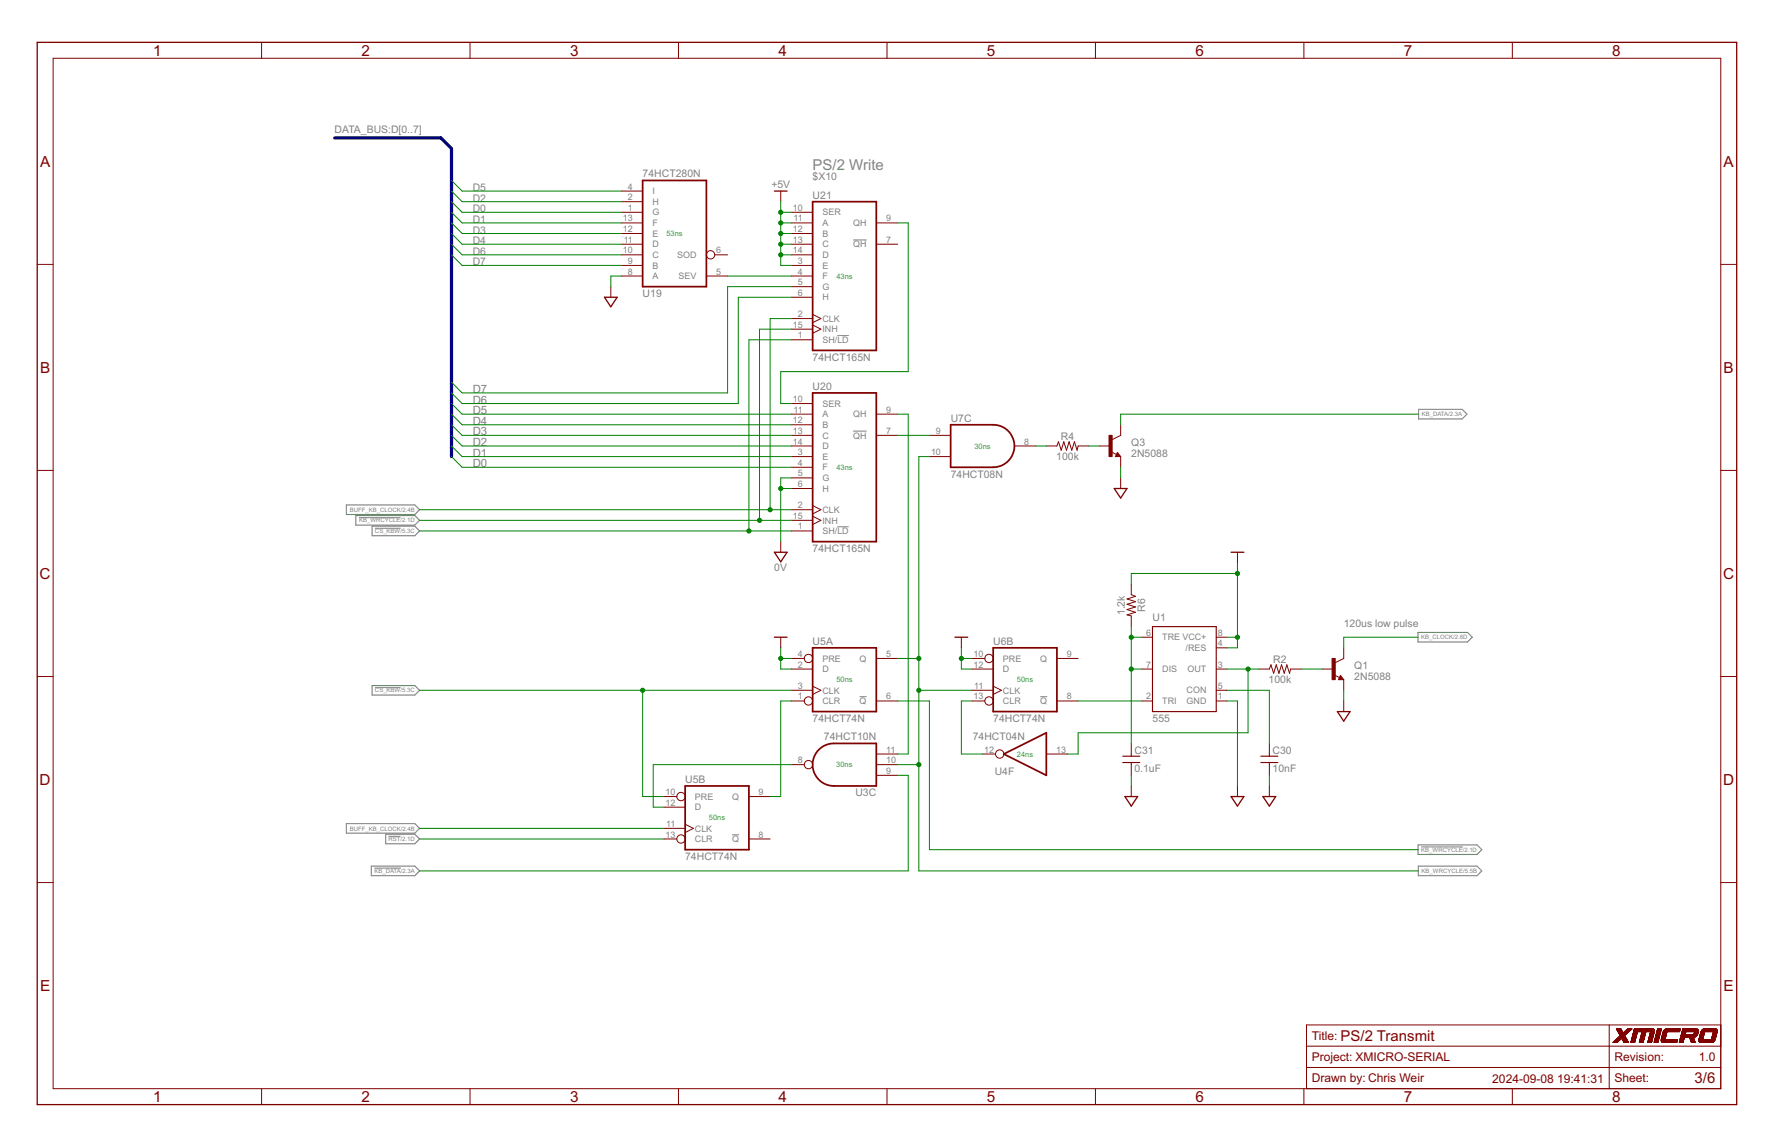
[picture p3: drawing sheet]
<svg xmlns="http://www.w3.org/2000/svg" width="432mm" height="279mm" viewBox="0 0 432 279" stroke-linecap="round" stroke-linejoin="round" font-family="sans-serif">
<g fill="none" stroke="#808080" stroke-width=".24">
<path d="M207.7 58.4h3.2M203.8 81.7h2.8M207.7 104.9h3.2M87.4 126h10.1M91.3 128.6h6.2M203.8 128.2h2.8M91.3 167.3h6.2M209.2 169.6h1.7M253.2 169.6h1.7M91.1 211.3h6.5M94.6 203.5h2.9M178.2 203.2h1.7"/>
<path d="M345.9 206.1h10.1"/>
</g>
<path d="M345.3 99.6h10.6l1.2 1.2-1.2 1.2h-10.6zM84.3 122.9h16.7l1.1 1.2-1.1 1.1h-16.7zM86.6 125.5h14.4l1.1 1.1-1.1 1.2h-14.4zM90.6 128.1h10.4l1.1 1.1-1.1 1.2h-10.4zM345.1 153.9h12.1l1.2 1.2-1.2 1.2h-12.1zM90.6 166.9h10.4l1.1 1.1-1.1 1.2h-10.4zM84.3 200.4h16.7l1.1 1.2-1.1 1.2h-16.7zM90.4 210.8h10.6l1.1 1.2-1.1 1.1h-10.6zM93.9 203h7.1l1.1 1.2-1.1 1.2h-7.1zM345.2 205.6h14.3l1.2 1.2-1.2 1.2h-14.3zM345.2 210.8h14.3l1.2 1.2-1.2 1.1h-14.3z" fill="none" stroke="#808080" stroke-width=".28"/>
<path d="M156.4 43.9h15.5v25.9h-15.5zM197.8 49.1h15.5v36.2h-15.5zM197.8 95.6h15.5v36.2h-15.5zM231.4 103.4h10.3a5.2 5.2 0 0 1 5.2 5.2 5.2 5.2 0 0 1-5.2 5.1h-10.3zM197.8 157.7h15.5v15.5h-15.5zM241.7 157.7h15.6v15.5h-15.6zM166.8 191.3h15.5v15.5h-15.5zM199.1 182.7l1.5-1.2 1.7-.5 11-.1v10.4h-10.3a5.2 5.2 0 0 1-4.7-3.1 5.2 5.2 0 0 1 .8-5.5zM244.3 183.5l10.4-5.1v10.3z" fill="none" stroke="#800000" stroke-width=".42"/>
<g fill="none" stroke="#800000" stroke-width=".24">
<path d="M12.9 14.2h405.9v250.8h-405.9zM63.7 10.3v3.9M114.4 10.3v3.9M165.1 10.3v3.9M215.9 10.3v3.9M266.6 10.3v3.9M317.4 10.3v3.9M368.1 10.3v3.9M151.3 51.7h5.1M151.3 49.1h5.1M151.3 46.5h5.1M151.3 59.4h5.1"/>
<path d="M151.3 56.8h5.1M151.3 54.3h5.1M190 46.5v2.6M192.6 51.7h5.2M192.6 59.4h5.2M192.6 56.8h5.2M192.6 54.3h5.2M213.3 59.4h5.2M213.3 54.3h5.2M9.1 64.3h3.8M148.7 69.8v2.5M151.3 67.2h5.1"/>
<path d="M151.3 62h5.1M151.3 64.6h5.1M171.9 67.2h5.2M173.9 62h3.2M192.6 67.2h5.2M192.6 62h5.2M192.6 64.6h5.2M192.6 77.5h5.2M192.6 69.8h5.2M192.6 72.3h5.2M197.8 76.5l2 1-2 1M197.8 79.1l2 1-2 1"/>
<path d="M418.8 64.3h3.9M192.6 82.7h5.2M192.6 80.1h5.2M192.6 98.2h5.2M9.1 114.5h3.8M192.6 111.1h5.2M192.6 108.5h5.2M192.6 113.7h5.2M192.6 116.3h5.2M192.6 118.9h5.2M192.6 106h5.2M192.6 100.8h5.2"/>
<path d="M192.6 103.4h5.2M213.3 106h5.2M213.3 100.8h5.2M226.2 111.1h5.2M226.2 106h5.2M246.9 108.5h5.2M254.7 108.5h2.6l.3-1 .7 2.1 .6-2.1 .7 2.1 .6-2.1 .7 2.1 .6-2.1 .7 2.1 .2-1.1h2.6M267.6 108.5h2.6M270.5 110l1.3 .6M272 110.1l.8 1h-1.3zM272.8 103.4v2.6l-2.1 1M272.8 111.1v2.6"/>
<path d="M272.8 116.3v2.6M418.8 114.5h3.9M190 131.8v2.6M192.6 129.2h5.2M192.6 124.1h5.2M192.6 126.6h5.2M197.8 123l2 1.1-2 1M197.8 125.6l2 1-2 1.1M301.2 134.4v2.6M190 155.1v2.6M234 155.1v2.6M275.4 142.2v2.5l1 .4-2.1 .7 2.1 .6-2.1 .7 2.1 .6-2.1 .7 2.1 .6-2.1 .6 1.1 .3v2.6"/>
<path d="M277.9 155.1h2.6M296 155.1h2.6M296 157.7h2.6M327.1 157.7v2.6l-2.1 1M9.1 164.7h3.8M192.6 162.8h5.2M192.6 170.6h3.2M192.6 168h5.2M192.6 160.3h3.2M197.8 167l2 1-2 1M213.3 170.6h5.2M213.3 160.3h5.2"/>
<path d="M236.6 162.8h5.1M236.6 170.6h3.1M236.6 168h5.1M236.6 160.3h3.1M241.7 167l2.1 1-2.1 1M257.3 170.6h5.1M257.3 160.3h5.1M277.9 162.8h2.6M277.9 170.6h2.6M296 162.8h2.6M296 170.6h2.6M296 168h2.6"/>
<path d="M306.4 162.8h2.6l.4-1 .6 2.1 .6-2.1 .7 2.1 .6-2.1 .7 2.1 .6-2.1 .7 2.1 .2-1.1h2.6M321.9 162.8h2.6M324.8 164.3l1.3 .6M326.3 164.4l.8 1h-1.3zM327.1 165.4v2.6M327.1 170.6v2.6M418.8 164.7h3.9M161.6 196.4h5.2M161.6 193.9h3.2M182.3 193.9h5.2M192.6 186.1h3.2M213.3 183.5h5.2"/>
<path d="M213.3 188.7h5.2M213.3 186.1h5.2M239.2 183.5h3.1M254.7 183.5h5.1M275.4 180.9v3.1M275.4 185.6v3.1M275.4 191.3v2.6M301.2 191.3v2.6M309 180.9v3.1M309 185.6v3.1M309 191.3v2.6M9.1 214.8h3.8"/>
<path d="M161.6 204.2h3.2M161.6 201.6h5.2M166.8 200.6l2 1-2 1M182.3 204.2h5.2M418.8 214.8h3.9M318 254.6h100.8M318 259.8h100.8M391.7 249.4v15.6M393.5 250.4l1 .1M393.5 250.5h1.1M393.6 250.6h1M393.6 250.6l1.1 .1"/>
<path d="M393.6 250.7h1.1M393.6 250.7l1.1 .1M393.7 252.7h2.1M393.7 250.8h1.1M393.7 253.6h-1M393.7 250.9h1.1M393.7 250.9l1.1 .1M393.8 253.6h-1.1M393.8 251h1.1M393.8 252.6h1.9M393.8 251.1h1.1M393.8 253.5h-1"/>
<path d="M393.9 252.6h1.8M393.9 251.1h1M393.9 251.2h1M393.9 253.4l-1 .1M393.9 251.2l1.1 .1M393.9 252.5h1.8M394 251.3h1M394 253.4h-1.1M394 251.4h1.1M394 252.4h1.6M394 251.4h2.1M394 253.3h-1"/>
<path d="M394.1 251.5h1.9M394.1 252.4h1.5M394.1 253.2l-1 .1M394.1 252.3h1.5M394.2 253.2h-1.1M394.2 251.7h1.6M394.2 252.2h1.3M394.2 251.8h1.5M394.3 253.1l-1.1 .1M394.3 253.1h-1M394.3 252.2h1.2M394.3 251.9h1.3"/>
<path d="M394.3 252h1.2M394.4 253h-1.1M394.4 252.1h1.1M394.4 252.1l-1.8 1.6h1.1M394.4 252.9l-1 .1M394.5 252.9h-1M394.6 252.8l-1 .1M394.6 252.8h-1M394.8 252.8h1M394.8 252.8l1.1 .1M394.9 252.9h1M394.9 252.9l1.1 .1"/>
<path d="M394.9 253h1.1M395 253.1h1M395 253.2h1.1M395.1 253.2l1 .1M395.1 253.3h1.1M395.1 253.4h1.1M395.2 253.4l1 .1M395.2 253.5h1.1M395.2 253.6h1.1M395.4 252.1l1 1.6h-1.1l-.6-1-1.1 1M395.4 252.1l1.8-1.7h-1l-1.1 1.1-.6-1.1h-1.1l1 1.7M395.4 252l-1 .1"/>
<path d="M395.6 251.8l-1.3 .1M395.9 251.7h-1.7M395.9 251.6h-1.8M396 251.5l-1.9 .1M396.2 251.4h-1.1M396.2 251.3h-1M396.3 251.2l-1 .1M396.4 251.2h-1.1M396.4 251.1h-1M396.5 251.1h-1M396.6 251h-1.1M396.6 250.9l-1 .1"/>
<path d="M396.7 250.9h-1M396.8 250.8h-1.1M396.9 250.7l-1.1 .1M396.9 250.7h-1M397 250.6l-1.1 .1M397 253.6h.9M397 250.6h-1M397 253.4h1M397.1 253.3h.9M397.1 253.2h.9M397.1 250.5h-1.1M397.1 253.1h.9"/>
<path d="M397.2 252.9h.9M397.2 250.4l-1.1 .1M397.2 252.8h.9M397.3 252.6h.9M397.3 252.4h.9M397.3 252.3h.9M397.4 252.2h.9M397.4 252.1h.9M397.4 251.9h.9M397.4 251.8h1M397.5 251.7h.9M397.5 251.6h.9"/>
<path d="M397.5 251.5h.9M397.6 251.4h.9M397.6 251.2h.9M397.6 251.1h.9M397.7 251h5M397.7 250.9h5M397.7 250.8h5M397.7 250.7h4.9M397.8 250.6h4.8M397.8 250.5h4.7M397.8 250.4l4.7 .1M397.9 253.6h-.9"/>
<path d="M397.9 253.5h-.9M398 253.4l-1 .1M398 253.2h-.9M398 253.1l-.9 .1M398.1 253h-.9M398.1 252.9l-.9 .1M398.1 252.8h-.9M398.1 252.7h-.9M398.2 252.6l-1 .1M398.2 252.5l-.9 .1M398.2 252.5h-.9M398.3 252.3h-1"/>
<path d="M398.3 252.2h-1M398.3 252l-.9 .1M398.3 252h-.9M398.4 251.8h-.9M398.4 251.7l-.9 .1M398.4 251.5l-.9 .1M398.5 251.3h-.9M398.5 251.2l-.9 .1M398.5 251.1l-.6 2.6M399.1 253.6h.9M399.1 253.5h.9M399.1 253.3h.9"/>
<path d="M399.2 253.1h.9M399.2 253h.9M399.2 252.9h1M399.3 252.8h.9M399.3 252.6h.9M399.4 252.4h.9M399.4 252.3h.9M399.5 252.1h.8M399.5 251.9h.9M399.5 251.8h.9M399.6 251.6h.9M399.6 251.4h.9"/>
<path d="M399.7 251.1l-.7 2.6h.9l.7-2.6M399.7 251.1h.9M400 253.6h-.9M400 253.4l-.9 .1M400 253.4h-.9M400.1 253.2h-.9M400.1 253.1h-.9M400.1 252.9l-.9 .1M400.2 252.9h-1M400.2 252.7h-.9M400.2 252.6h-.9M400.2 252.5l-.9 .1"/>
<path d="M400.3 252.5h-.9M400.3 252.4h-.9M400.3 252.2h-.9M400.3 252.1l-.9 .1M400.4 252.1h-.9M400.4 252h-.9M400.5 251.7l-1 .1M400.5 251.7h-.9M400.5 251.6h-.9M400.5 251.5h-.9M400.6 251.3h-1M400.6 251.2l-.9 .1"/>
<path d="M400.6 251.2h-.9M401.1 253.6h.9M401.2 253.4h.9M401.2 253.3h.9M401.2 253.1h.9M401.3 253.1h.8M401.3 252.9h.9M401.3 252.8h.9M401.4 252.6h.9M401.4 252.4h.9M401.4 252.3h.9M401.5 252.1h.9"/>
<path d="M401.5 252h.9M401.6 251.9h.8M401.6 251.8h.9M401.6 251.7h.9M401.6 251.6h.9M401.7 251.5h.8M401.7 251.4h.9M401.7 251.2h.9M401.8 251.1l-.7 2.6h.9l.6-2.5M401.8 251.1h.8M402 253.6h-.9M402 253.5h-.9"/>
<path d="M402.1 253.4h-.9M402.1 253.2l-.9 .1M402.1 253.2h-.9M402.2 253h-.9M402.2 252.9l-.9 .1M402.2 252.8h-.9M402.3 252.7h-1M402.3 250.4h.1M402.3 252.5h-.9M402.4 252.3h-1M402.4 250.4h-4.6l-.8 3.3h.9M402.4 252.2h-.9"/>
<path d="M402.4 250.4l.1 .1M402.4 252l-.9 .1M402.5 250.5h.1M402.5 251.8h-.9M402.5 251.7h-.9M402.5 250.5l.1 .1M402.5 251.5l-.9 .1M402.6 251.4h-.9M402.6 250.6v.1M402.6 251.3h-.9M402.6 251.2h-.9M402.6 250.7l.1 .1"/>
<path d="M402.7 253.6h.8M402.7 253.6h.9M402.7 251.1h-5.1M402.7 250.8v.2M402.7 251l-.1 .2M402.7 253.4h.9M402.8 253.1h.9M402.8 252.9h.9M402.9 252.7h.9M402.9 252.6h.9M402.9 252.5h.9M402.9 252.4h1"/>
<path d="M403 252.2h.9M403.1 252h.8M403.1 252h.9M403.1 251.9h.9M403.1 251.7h.9M403.1 251.7h1M403.2 251.5h.9M403.3 251.2h.9M403.3 251.1h.9M403.3 251h.9M403.4 250.8h.9M403.4 250.7h.9"/>
<path d="M403.4 250.6h.9M403.4 250.5h.9M403.5 253.7h-.9l.9-3.3h.9l-.9 3.3M403.6 253.5h-.9M403.6 253.3h-.9M403.7 253.2h-.9M403.7 253h-.9M403.8 252.8l-1 .1M403.8 252.8h-.9M403.8 252.5h-.9M403.9 252.3l-.9 .1M403.9 252.3h-.9"/>
<path d="M403.9 252.1h-.9M404 251.9h-.9M404 251.8h-.9M404.1 251.6h-.9M404.1 251.4l-.9 .1M404.1 251.4h-.9M404.2 251.3h-1M404.2 251.1h-.9M404.2 251h-.9M404.3 250.9h-.9M404.3 250.6l-.9 .1M404.3 253.2h3.9"/>
<path d="M404.3 253.1h4M404.3 253.3l.1 .2M404.3 253.2v.1M404.4 253h3.9l-.2 .7h-3.5M404.4 253.4h3.8M404.4 250.5h-.9M404.4 252.9l-.1 .3M404.4 252.8h.9M404.4 253.5h3.8M404.4 252.7h.9M404.4 253.5l.2 .2M404.5 252.6h.9"/>
<path d="M404.5 253.6h3.7M404.5 252.5h.9M404.5 252.3h.9M404.6 252.1h.9M404.6 253.7h.1M404.6 251.9h1M404.7 251.8h.9M404.7 251.6h.9M404.7 251.4h1M404.8 251.4h.9M404.8 251.2l-.4 1.7M404.8 251.1h.9"/>
<path d="M404.9 251.1l-.1 .1M404.9 251h3.9M404.9 250.9v.2M405 250.8h3.9M405 250.8l-.1 .1M405.2 250.7h3.7M405.2 250.6l-.2 .2M405.2 250.6h3.7M405.3 253h-.9M405.3 252.9h-.9M405.3 252.8l-.9 .1M405.4 252.6l-.9 .1"/>
<path d="M405.4 252.5h-.9M405.4 252.4h-.9M405.5 252.2h-.9M405.5 252.1l-.9 .1M405.5 250.4h3.5l-.2 .7h-3.9M405.5 252l-.9 .1M405.5 252h-.9M405.6 251.9h-1M405.6 250.4l-.4 .2M405.6 251.7l-.9 .1M405.6 251.7h-.9M405.6 251.5l-.9 .1"/>
<path d="M405.7 251.5h-1M405.7 251.3h-.9M405.7 251.2l-.9 .1M405.7 251.2h-.9M405.7 251.1l-.4 1.9M408.2 253.3h-3.8M408.2 253.2l-3.9 .1M408.3 253.1h-3.9M408.8 253.6h.9M408.8 253.5h.9M408.9 250.9h-4M408.9 253.2h.9"/>
<path d="M408.9 250.8h-3.9M408.9 250.7h-3.8M408.9 253h.9M408.9 253h1M408.9 250.5h-3.6M409 250.4l-3.6 .1M409 252.8h.9M409 252.7h.9M409.1 252.5h.9M409.3 251.8h3.9M409.3 251.6h.9M409.3 251.4h1"/>
<path d="M409.4 251.4h.9M409.4 251.2h.9M409.4 251.1h.9M409.4 251.1h4M409.5 250.8h3.9M409.5 250.7l3.9 .1M409.5 250.7h3.8M409.6 250.6l3.7 .1M409.6 250.6h3.7M409.6 250.5h3.6M409.6 250.5h3.5M409.6 250.4l-.9 3.3h1l.3-1.2"/>
<path d="M409.6 250.4h3.4M409.6 250.4l.7 .7-.1 .7M409.7 253.6h-.9M409.7 253.4h-.9M409.8 253.3h-.9M409.8 253.1l-.9 .1M409.8 253.1h-.9M409.9 252.9h-.9M409.9 252.8h-.9M409.9 252.6l-.9 .1M410 252.6h-1M410.2 251.7l-.9 .1"/>
<path d="M410.2 251.7h-.9M410.2 251.5l-.9 .1M410.3 251.5h-1M410.3 251.3h-.9M410.3 251.2h-.9M411.3 252.5l.9 .1M411.3 252.6h.9M411.4 252.7h.8M411.4 252.8h.9M411.4 252.8l.9 .1M411.4 252.9h.9M411.4 252.9l.9 .1"/>
<path d="M411.5 253h.9M411.5 253.1h.9M411.5 253.1l.9 .1M411.5 253.2h.9M411.5 253.2l1 .1M411.6 253.3h.9M411.6 253.4h.9M411.6 253.5h.9M411.6 253.6h1M411.7 253.6h.9M412.3 251.7h.9M412.3 251.6h.9"/>
<path d="M412.4 252.5h-3.3M412.4 251.4h.9M412.4 251.3h.9M412.5 251.1h.9M412.5 251.1l-.2 .7M412.6 252.4h-3.5M412.7 252.3l-.5 .2 .4 1.2h-.9l-.4-1.2M412.7 252.3l-3.6 .1M412.8 252.3h-3.7M412.9 252.2h-3.7M412.9 252.1l-3.7 .1M412.9 252.1h-3.7"/>
<path d="M412.9 250.4l.2 .1M413 252l-3.8 .1M413 252l-.3 .3M413 252h-3.8M413.1 251.9h-3.9M413.1 250.5l.3 .3M413.2 251.8l-.2 .2M413.2 251.7l-.9 .1M413.2 251.7v.1M413.2 251.6v.1M413.3 251.5l-.9 .1M413.3 251.5h-.9"/>
<path d="M413.3 251.2l-.9 .1M413.4 251.2h-.9M413.4 250.8v.1M413.4 251h-4M413.4 250.9l-3.9 .1M413.4 250.9h-3.9M413.4 250.9v.1M413.4 251l-.2 .6M413.5 253.3h3.8M413.5 253.1h3.9M413.5 253h3.9M413.5 253v.2"/>
<path d="M413.5 253.2l.1 .1M413.6 253.4h3.6M413.6 252.9l-.1 .1M413.6 253.3v.1M413.6 252.8h.9M413.6 253.4l.1 .2M413.6 253.5h3.5M413.6 253.6h3.4M413.6 252.6h.9M413.7 253.6l.1 .1M413.7 253.6h3.3M413.7 252.3h.9"/>
<path d="M413.8 253.7h3.1M413.8 252.1h.9M413.9 251.8h.8M413.9 251.8h.9M413.9 251.6h.9M413.9 251.5h.9M414 251.3h.9M414 251.2h.9M414 251.2l-.4 1.7M414 251.1h.9M414.1 250.9h3.9M414.2 250.9l-.2 .3"/>
<path d="M414.2 250.8h3.8M414.3 250.7h3.6M414.4 250.6h3.5M414.4 252.9l-.9 .1M414.5 252.9h-.9M414.5 250.5h3.4M414.5 250.5l-.3 .4M414.5 252.7h-.9M414.5 252.6h-.9M414.5 250.5h3.3M414.6 252.5h-.9M414.6 252.4h-.9"/>
<path d="M414.6 250.5h-.1M414.6 252.2h-.9M414.7 252.2h-1M414.7 252h-.9M414.7 250.4h3M414.7 251.9h-.9M414.7 250.4l-.1 .1M414.7 251.8l-.9 .1M414.8 251.7h-.9M414.8 251.5h-.9M414.8 251.4l-.9 .1M414.9 251.4h-.9"/>
<path d="M414.9 250.4h-.2M414.9 251.2h-.9M415 250.4l-.6 2.6M416.6 252.9h.9M416.6 252.8h.9M416.7 252.6h.9M416.7 252.5h.9M416.8 252.3h.8M416.8 252.3h.9M416.8 252.1h.9M416.8 253.7h-.1M416.9 251.8h.9"/>
<path d="M416.9 251.6h.9M417 251.4h.9M417 253.6l-.2 .1M417 251.3h.9M417.1 251.1h.9M417.1 251.1l-.5 1.9M417.1 253.5l-.1 .1M417.2 253.4l-.1 .1M417.3 253.2l-3.8 .1M417.4 253.2h-3.9M417.4 253.1l-3.9 .1M417.4 253.1l-.2 .3"/>
<path d="M417.5 252.9l-.9 .1M417.5 252.9l-.1 .2M417.5 252.9h-.9M417.5 250.4h.2M417.6 252.7h-1M417.6 252.6h-.9M417.6 252.5h-.9M417.6 252.4h-.9M417.7 252.2h-.9M417.7 252.1l-.9 .1M417.7 250.4l.2 .2M417.7 252h-.9"/>
<path d="M417.8 251.9h-.9M417.8 251.7l-.9 .1M417.8 251.7h-.9M417.9 251.5l-1 .1M417.9 251.5h-.9M417.9 250.6v.1M417.9 251.4h-.9M417.9 250.7l.1 .1M417.9 251.2l-.9 .1M417.9 250.7h-3.6M418 251.2h-1M418 251.1h-4"/>
<path d="M418 251h-3.9M418 250.9l-3.9 .1M418 250.8h-3.8M418 251.1l-.5 1.8M418 250.8v.3M418.8 249.4h-100.8v15.6M63.7 265v3.8M114.4 265v3.8M165.1 265v3.8M215.9 265v3.8M266.6 265v3.8M317.4 265v3.8"/>
<path d="M368.1 265v3.8"/>
<circle cx="173" cy="62" r="1.02"/>
<circle cx="196.8" cy="170.6" r="1.02"/>
<circle cx="196.8" cy="160.3" r="1.02"/>
<circle cx="240.7" cy="170.6" r="1.02"/>
<circle cx="240.7" cy="160.3" r="1.02"/>
<circle cx="165.8" cy="193.9" r="1.02"/>
<circle cx="196.8" cy="186.1" r="1.02"/>
<circle cx="243.3" cy="183.5" r="1.02"/>
<circle cx="165.8" cy="204.2" r="1.02"/>
</g>
<path d="M9.1 10.3h413.6v258.5h-413.6zM188.5 46.5h3.1M147.1 72.3h3.1l-1.5 2.4zM271.2 118.9h3.1l-1.5 2.3zM188.5 134.4h3.1l-1.6 2.3zM299.7 134.4h3.1M188.5 155.1h3.1M232.4 155.1h3.1M325.5 173.2h3.1l-1.5 2.3zM273.8 193.9h3.1l-1.5 2.3zM299.7 193.9h3.1l-1.6 2.3zM307.4 193.9h3.1l-1.5 2.3z" fill="none" stroke="#800000" stroke-width=".32"/>
<path d="M272 110.6l.1 .3h-.4l.3-.5 .5 .6h-.8M280.5 152.5h15.5v20.7h-15.5zM326.3 164.9l.1 .3h-.4l.3-.5 .5 .6h-.8M273.3 184h4.1M273.3 185.6h4.1M306.9 184h4.1M306.9 185.6h4.1" fill="none" stroke="#800000" stroke-width=".28"/>
<g fill="#800000" stroke="#800000" stroke-width=".24">
<path d="M269.9 106h.8v5.1h-.8z"/>
<path d="M324.2 160.3h.8v5.1h-.8z"/>
</g>
<path d="M81.4 33.6h25.9l2.6 2.6v74.9" fill="none" stroke="#000080" stroke-width=".78"/>
<g fill="none" stroke="#008000" stroke-width=".24">
<path d="M109.9 59.4l2.6 2.6h38.8M109.9 43.9l2.6 2.6h38.8M109.9 56.8l2.6 2.6h38.8M109.9 54.3l2.6 2.5h38.8M109.9 46.5l2.6 2.6h38.8M109.9 51.7l2.6 2.6h38.8M109.9 49.1l2.6 2.6h38.8M190 49.1v15.5h2.6M190 59.4h2.6M190 56.8h2.6M190 54.3h2.6M190 51.7h2.6"/>
<path d="M218.5 54.3h2.6v36.1h-31.1v7.8h2.6M109.9 62l2.6 2.6h38.8M151.3 67.2h-2.6v2.6M177.1 67.2h15.5M190 62h2.6M192.6 69.8h-15.5v25.8h-64.6l-2.6-2.6M192.6 72.3h-12.9v25.9h-67.2l-2.6-2.6M192.6 77.5h-5.1v46.6M109.9 98.2l2.6 2.6h80.1M192.6 80.1h-7.7v46.5M192.6 82.7h-10.3v46.5M109.9 100.8l2.6 2.6h80.1"/>
<path d="M109.9 103.4l2.6 2.6h80.1M109.9 106l2.6 2.5h80.1M109.9 108.5l2.6 2.6h80.1M109.9 111.1l2.6 2.6h80.1M190 118.9h2.6M192.6 116.3h-2.6v15.5M218.5 100.8h2.6v82.7h-2.6M218.5 106h7.7M226.2 111.1h-2.6v100.9h121.6M252.1 108.5h2.6M265 108.5h2.6M272.8 113.7v2.6"/>
<path d="M345.2 100.8h-72.4v2.6M102.1 126.6h90.5M102.1 129.2h90.5M102.1 124.1h90.5M301.2 137v20.7h-2.6M301.2 139.6h-25.8v2.6M190 157.7v5.1h2.6M234 157.7v5.1h2.6M275.4 155.1h2.5M275.4 152.5v28.4M298.6 155.1h2.6M345.2 155.1h-18.1v2.6"/>
<path d="M102.1 168h90.5M156.4 168v25.9h5.2M190 160.3h2.6M192.6 170.6h-2.6v23.3h-2.5M218.5 160.3h5.1M218.5 170.6h7.7v36.2h119M223.6 168h13M234 160.3h2.6M236.6 170.6h-2.6v12.9h5.2M262.4 170.6h15.5M275.4 162.8h2.5M298.6 162.8h7.8"/>
<path d="M298.6 170.6h2.6v20.7M298.6 168h10.4v12.9M303.8 162.8v15.6h-41.4v5.1h-2.6M316.7 162.8h5.2M327.1 168v2.6M192.6 186.1h-33.6v10.3h2.6M218.5 188.7h2.6v23.3h-119M218.5 186.1h5.1M275.4 188.7v2.6M309 188.7v2.6M102.1 204.2h59.5M102.1 201.6h59.5"/>
</g>
<g fill="#008000" stroke="#008000" stroke-width=".24">
<circle cx="190" cy="62" r=".51"/>
<circle cx="190" cy="59.4" r=".51"/>
<circle cx="190" cy="56.8" r=".51"/>
<circle cx="190" cy="54.3" r=".51"/>
<circle cx="190" cy="51.7" r=".51"/>
<circle cx="190" cy="160.3" r=".51"/>
<circle cx="301.2" cy="155.1" r=".51"/>
<circle cx="301.2" cy="139.6" r=".51"/>
<circle cx="234" cy="160.3" r=".51"/>
<circle cx="190" cy="118.9" r=".51"/>
<circle cx="184.9" cy="126.6" r=".51"/>
<circle cx="275.4" cy="155.1" r=".51"/>
<circle cx="275.4" cy="162.8" r=".51"/>
<circle cx="303.8" cy="162.8" r=".51"/>
<circle cx="156.4" cy="168" r=".51"/>
<circle cx="182.3" cy="129.2" r=".51"/>
<circle cx="187.5" cy="124.1" r=".51"/>
<circle cx="223.6" cy="160.3" r=".51"/>
<circle cx="223.6" cy="186.1" r=".51"/>
<circle cx="223.6" cy="168" r=".51"/>
</g>
<g font-size="4.1" fill="#800000">
<text x="37.3" y="13.6">1</text>
<text x="88" y="13.6">2</text>
<text x="138.7" y="13.6">3</text>
<text x="189.5" y="13.6">4</text>
<text x="240.2" y="13.6">5</text>
<text x="291" y="13.6">6</text>
<text x="341.7" y="13.6">7</text>
<text x="392.4" y="13.6">8</text>
<text x="9.7" y="40.6">A</text>
<text x="419.5" y="40.6">A</text>
<text x="9.7" y="90.7">B</text>
<text x="419.5" y="90.7">B</text>
<text x="9.6" y="140.9">C</text>
<text x="419.4" y="140.9">C</text>
<text x="9.6" y="191.1">D</text>
<text x="419.4" y="191.1">D</text>
<text x="9.7" y="241.2">E</text>
<text x="419.5" y="241.2">E</text>
<text x="326.3" y="253.3">PS/2 Transmit</text>
<text x="412.5" y="263.7">3/6</text>
<text x="37.3" y="268.2">1</text>
<text x="88" y="268.2">2</text>
<text x="138.7" y="268.2">3</text>
<text x="189.5" y="268.2">4</text>
<text x="240.2" y="268.2">5</text>
<text x="291" y="268.2">6</text>
<text x="341.7" y="268.2">7</text>
<text x="392.4" y="268.2">8</text>
</g>
<text font-size="4.1" fill="#808080" x="197.8" y="41.3">PS/2 Write</text>
<g font-size="3.3" fill="#800000">
<text x="319.3" y="253.1">Title:</text>
<text x="319.3" y="258.2">Project: XMICRO-SERIAL</text>
<text x="319.3" y="263.4">Drawn by: Chris Weir</text>
<text x="363.2" y="263.7">2024-09-08</text>
<text x="379" y="263.7">19:41:31</text>
<text x="393" y="258.2">Revision:</text>
<text x="393" y="263.4">Sheet:</text>
<text x="413.5" y="258.2">1.0</text>
</g>
<g font-size="3.1" fill="#808080">
<text x="115.1" y="95.6">D7</text>
<text x="115.1" y="98.2">D6</text>
<text x="115.1" y="100.8">D5</text>
<text x="115.1" y="103.4">D4</text>
<text x="115.1" y="106">D3</text>
<text x="115.1" y="108.5">D2</text>
<text x="115.1" y="111.1">D1</text>
<text x="115.1" y="113.7">D0</text>
</g>
<g font-size="2.8" fill="#808080">
<text x="81.5" y="32.3">DATA_BUS:D[0..7]</text>
<text x="115.1" y="46.5">D5</text>
<text x="156.4" y="43.1">74HCT280N</text>
<text x="187.8" y="45.7">+5V</text>
<text x="197.8" y="43.9">$X10</text>
<text x="115.1" y="49.1">D2</text>
<text x="115.1" y="51.7">D0</text>
<text x="197.8" y="48.4">U21</text>
<text x="115.1" y="59.4">D4</text>
<text x="115.1" y="56.8">D3</text>
<text x="115.1" y="54.3">D1</text>
<text x="115.1" y="64.6">D7</text>
<text x="115.1" y="62">D6</text>
<text x="156.4" y="72.2">U19</text>
<text x="197.8" y="87.9">74HCT165N</text>
<text x="197.8" y="95">U20</text>
<text x="231.4" y="102.7">U7C</text>
<text x="258.2" y="107">R4</text>
<text x="257.1" y="111.9">100k</text>
<text x="275.4" y="111.1">2N5088</text>
<text x="275.4" y="108.5">Q3</text>
<text x="231.4" y="116.3">74HCT08N</text>
<text x="197.8" y="134.4">74HCT165N</text>
<text x="188.5" y="139">0V</text>
<text x="273.8" y="149.7" transform="rotate(-90 273.8 149.7)">1.2k</text>
<text x="278.7" y="149" transform="rotate(-90 278.7 149)">R6</text>
<text x="280.5" y="151.2">U1</text>
<text x="327.1" y="152.5">120us low pulse</text>
<text x="197.8" y="157">U5A</text>
<text x="241.7" y="157">U6B</text>
<text x="309.9" y="161.3">R2</text>
<text x="308.8" y="166.2">100k</text>
<text x="329.6" y="165.4">2N5088</text>
<text x="329.6" y="162.8">Q1</text>
<text x="197.8" y="175.8">74HCT74N</text>
<text x="241.7" y="175.8">74HCT74N</text>
<text x="280.5" y="175.8">555</text>
<text x="200.6" y="180.2">74HCT10N</text>
<text x="236.8" y="180.2">74HCT04N</text>
<text x="276.1" y="183.5">C31</text>
<text x="309.7" y="183.5">C30</text>
<text x="166.8" y="190.6">U5B</text>
<text x="242.1" y="188.6">U4F</text>
<text x="276.1" y="187.9">0.1uF</text>
<text x="309.7" y="187.9">10nF</text>
<text x="208.2" y="193.7">U3C</text>
<text x="166.8" y="209.4">74HCT74N</text>
</g>
<g font-size="2.4" fill="#808080">
<text x="152.8" y="46.1">4</text>
<text x="158.8" y="47.3">I</text>
<text x="151.6" y="53.9">13</text>
<text x="152.8" y="51.3">1</text>
<text x="152.8" y="48.7">2</text>
<text x="158.8" y="52.4">G</text>
<text x="158.8" y="49.9">H</text>
<text x="193" y="51.3">10</text>
<text x="193.2" y="53.9">11</text>
<text x="200.2" y="52.4">SER</text>
<text x="215.7" y="53.9">9</text>
<text x="151.6" y="56.5">12</text>
<text x="151.8" y="59.1">11</text>
<text x="158.8" y="57.6">E</text>
<text x="158.8" y="55">F</text>
<text x="193" y="56.5">12</text>
<text x="193" y="59.1">13</text>
<text x="200.2" y="55">A</text>
<text x="200.2" y="57.6">B</text>
<text x="207.7" y="55">QH</text>
<text x="215.7" y="59.1">7</text>
<text x="151.6" y="61.6">10</text>
<text x="152.8" y="64.2">9</text>
<text x="158.8" y="65.4">B</text>
<text x="158.8" y="62.8">C</text>
<text x="158.8" y="60.2">D</text>
<text x="164.8" y="62.8">SOD</text>
<text x="174.3" y="61.6">6</text>
<text x="193" y="61.6">14</text>
<text x="194.2" y="64.2">3</text>
<text x="200.2" y="65.4">E</text>
<text x="200.2" y="60.2">C</text>
<text x="200.2" y="62.8">D</text>
<text x="207.7" y="60.2">QH</text>
<text x="152.8" y="66.8">8</text>
<text x="158.8" y="68">A</text>
<text x="165.2" y="68">SEV</text>
<text x="174.3" y="66.8">5</text>
<text x="194.2" y="66.8">4</text>
<text x="194.2" y="69.4">5</text>
<text x="194.2" y="72">6</text>
<text x="200.2" y="68">F</text>
<text x="200.2" y="70.5">G</text>
<text x="194.2" y="77.2">2</text>
<text x="200.2" y="73.1">H</text>
<text x="193" y="79.7">15</text>
<text x="194.2" y="82.3">1</text>
<text x="200.2" y="83.5">SH/LD</text>
<text x="200.2" y="78.3">CLK</text>
<text x="200.2" y="80.9">INH</text>
<text x="193" y="97.8">10</text>
<text x="193.2" y="100.4">11</text>
<text x="200.2" y="99">SER</text>
<text x="200.2" y="101.6">A</text>
<text x="207.7" y="101.6">QH</text>
<text x="215.7" y="100.4">9</text>
<text x="193" y="103">12</text>
<text x="193" y="105.6">13</text>
<text x="200.2" y="104.2">B</text>
<text x="200.2" y="106.7">C</text>
<text x="207.7" y="106.7">QH</text>
<text x="215.7" y="105.6">7</text>
<text x="227.8" y="105.6">9</text>
<text x="193" y="108.2">14</text>
<text x="194.2" y="110.8">3</text>
<text x="194.2" y="113.4">4</text>
<text x="200.2" y="111.9">E</text>
<text x="200.2" y="109.3">D</text>
<text x="226.6" y="110.8">10</text>
<text x="249.3" y="108.2">8</text>
<text x="194.2" y="115.9">5</text>
<text x="194.2" y="118.5">6</text>
<text x="200.2" y="114.5">F</text>
<text x="200.2" y="117.1">G</text>
<text x="200.2" y="119.7">H</text>
<text x="194.2" y="123.7">2</text>
<text x="200.2" y="124.8">CLK</text>
<text x="193" y="126.3">15</text>
<text x="194.2" y="128.9">1</text>
<text x="200.2" y="130">SH/LD</text>
<text x="200.2" y="127.4">INH</text>
<text x="279" y="154.7">6</text>
<text x="282.9" y="155.9">TRE VCC+</text>
<text x="296.4" y="154.7">8</text>
<text x="194.2" y="159.9">4</text>
<text x="200.2" y="161">PRE</text>
<text x="209.2" y="161">Q</text>
<text x="215.7" y="159.9">5</text>
<text x="237" y="159.9">10</text>
<text x="244.1" y="161">PRE</text>
<text x="253.2" y="161">Q</text>
<text x="259.6" y="159.9">9</text>
<text x="288.6" y="158.4">/RES</text>
<text x="296.4" y="157.3">4</text>
<text x="194.2" y="162.5">2</text>
<text x="194.2" y="167.6">3</text>
<text x="200.2" y="163.6">D</text>
<text x="237" y="162.5">12</text>
<text x="237.1" y="167.6">11</text>
<text x="244.1" y="163.6">D</text>
<text x="279" y="162.5">7</text>
<text x="282.9" y="163.6">DIS</text>
<text x="289" y="163.6">OUT</text>
<text x="296.4" y="162.5">3</text>
<text x="296.4" y="167.6">5</text>
<text x="194.2" y="170.2">1</text>
<text x="200.2" y="171.4">CLR</text>
<text x="200.2" y="168.8">CLK</text>
<text x="209.2" y="171.4">Q</text>
<text x="215.7" y="170.2">6</text>
<text x="237" y="170.2">13</text>
<text x="244.1" y="171.4">CLR</text>
<text x="244.1" y="168.8">CLK</text>
<text x="253.2" y="171.4">Q</text>
<text x="259.6" y="170.2">8</text>
<text x="279" y="170.2">2</text>
<text x="282.9" y="171.4">TRI</text>
<text x="288.8" y="171.4">GND</text>
<text x="288.8" y="168.8">CON</text>
<text x="296.4" y="170.2">1</text>
<text x="194.2" y="185.7">8</text>
<text x="215.7" y="185.7">10</text>
<text x="215.7" y="183.2">11</text>
<text x="239.5" y="183.2">12</text>
<text x="257.1" y="183.2">13</text>
<text x="215.7" y="188.3">9</text>
<text x="162" y="196.1">12</text>
<text x="162" y="193.5">10</text>
<text x="169.1" y="197.2">D</text>
<text x="169.1" y="194.6">PRE</text>
<text x="178.2" y="194.6">Q</text>
<text x="184.7" y="193.5">9</text>
<text x="162" y="203.8">13</text>
<text x="162.1" y="201.3">11</text>
<text x="169.1" y="202.4">CLK</text>
<text x="184.7" y="203.8">8</text>
<text x="169.1" y="205">CLR</text>
<text x="178.2" y="205">Q</text>
</g>
<g font-size="2" fill="#008080">
<text x="162.2" y="57.5">53ns</text>
<text x="203.6" y="67.8">43ns</text>
<text x="237.2" y="109.2">30ns</text>
<text x="203.6" y="114.4">43ns</text>
<text x="203.6" y="166.1">50ns</text>
<text x="247.5" y="166.1">50ns</text>
<text x="247.5" y="184.2">24ns</text>
<text x="203.6" y="186.8">30ns</text>
<text x="172.6" y="199.7">50ns</text>
</g>
<g font-size="1.6" fill="#808080">
<text x="346" y="101.3">KB_DATA/2.3A</text>
<text x="85.2" y="124.6">BUFF_KB_CLOCK/2.4B</text>
<text x="87.4" y="127.2">KB_WRCYCLE/2.1D</text>
<text x="91.3" y="129.8">CS_KBW/5.3C</text>
<text x="345.9" y="155.6">KB_CLOCK/2.8D</text>
<text x="91.3" y="168.5">CS_KBW/5.3C</text>
<text x="85.2" y="202.1">BUFF_KB_CLOCK/2.4B</text>
<text x="94.6" y="204.7">RST/2.1D</text>
<text x="345.9" y="207.3">KB_WRCYCLE/2.1D</text>
<text x="91.1" y="212.5">KB_DATA/2.3A</text>
<text x="346" y="212.5">KB_WRCYCLE/5.5B</text>
</g>
</svg>
